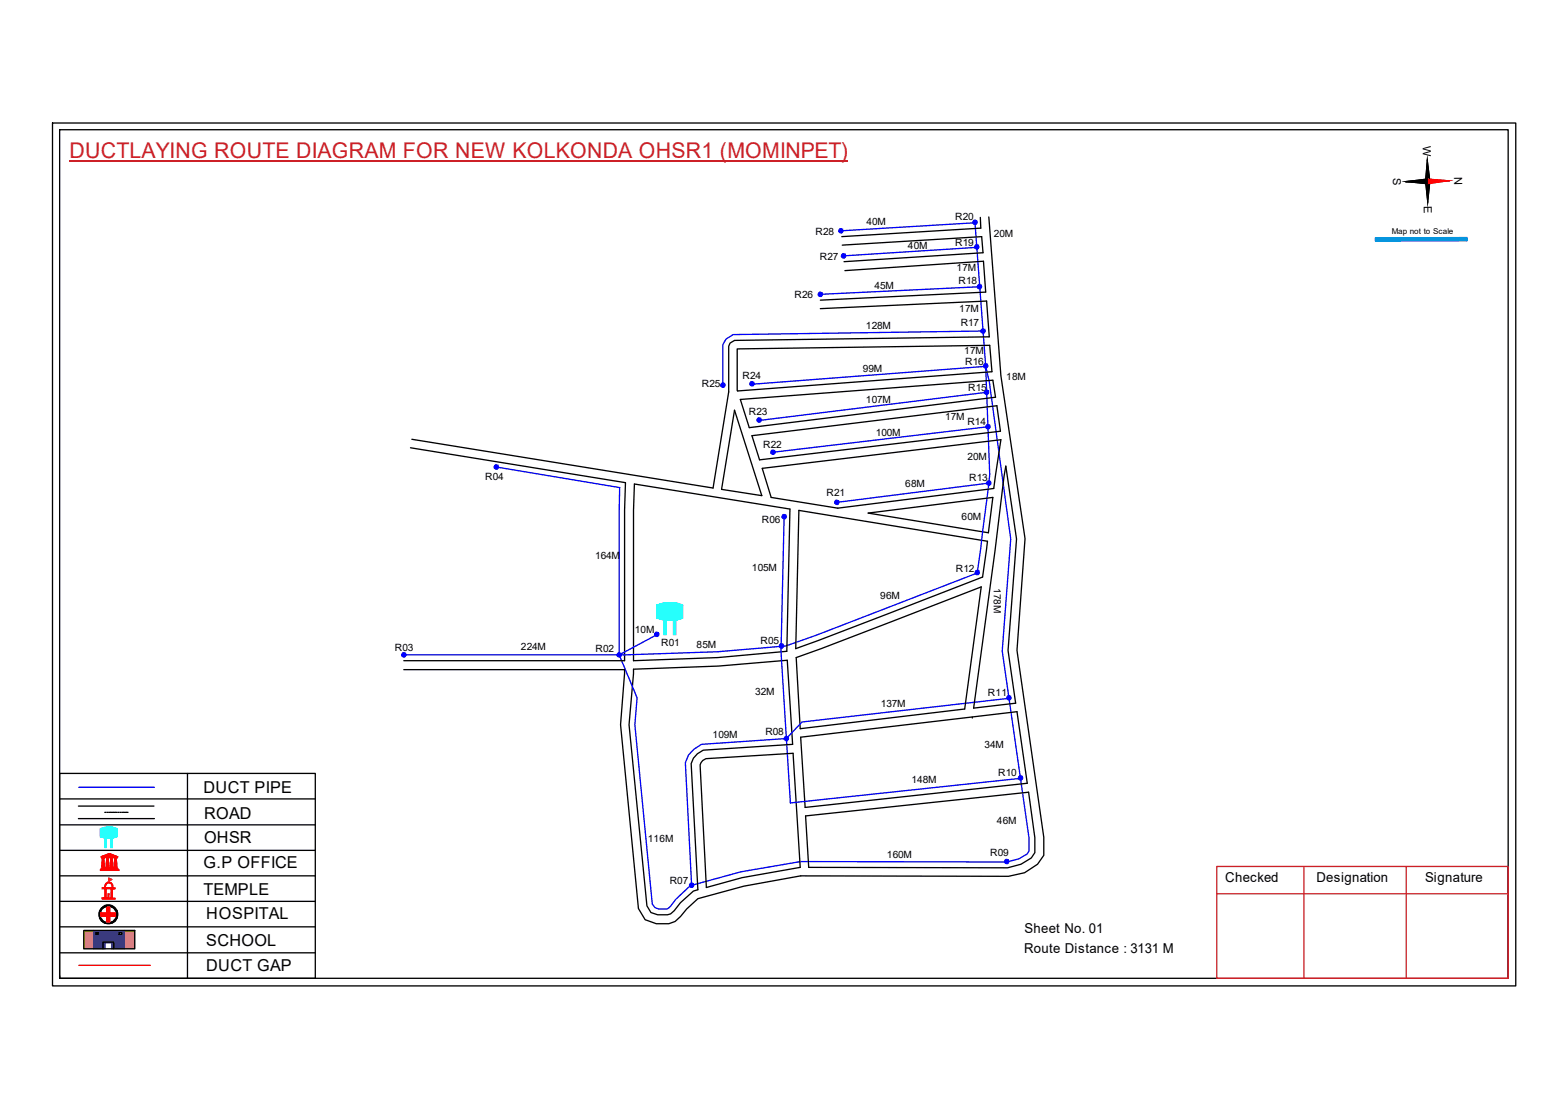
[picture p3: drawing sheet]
<svg xmlns="http://www.w3.org/2000/svg" width="297mm" height="210mm" viewBox="0 0 297 210" stroke-linecap="round" stroke-linejoin="round" font-family="sans-serif">
<path d="M11.3 151.2h48.4M11.3 156.1h48.4M14.9 152.6h14.3M14.9 154.9h14.3M35.5 146.4v38.8M11.3 175.4h48.4M11.3 161h48.4M11.3 165.8h48.4M11.3 170.6h48.4M11.3 180.3h48.4" fill="none" stroke="#000" stroke-width=".25"/>
<path d="M21 158.6h.3v1.8h-.3z" fill-rule="evenodd" fill="#0ffffc"/>
<path d="M21 158.6h.3v1.8h-.3z" fill="none" stroke="#0ffffc" stroke-width=".19"/>
<path d="M19.9 158.6h.2v1.8h-.2z" fill-rule="evenodd" fill="#0ffffc"/>
<path d="M19 156.9l1-.3a3.8 3.8 0 0 1 2.1 .2v1.6l-1.5 .3-1.6-.4zM19.9 158.6h.2v1.8h-.2z" fill="none" stroke="#0ffffc" stroke-width=".19"/>
<path d="M19 156.8a4 4 0 0 1 3.1 0v1.7a4.5 4.5 0 0 1-3-.1z" fill-rule="evenodd" fill="#0ffffc"/>
<path d="M19 156.8a4 4 0 0 1 3.1 0v1.7a4.5 4.5 0 0 1-3-.1z" fill="none" stroke="#0ffffc" stroke-width=".19"/>
<path d="M19 164.6h3.5v.2h-3.5zM19.2 164.3h3.1v.2h-3.1zM19.2 162.1l1.5-.6 1.6 .7zM19.3 162.4l.6-.1-.2 .1 .1 1.7h-.5l.1-1.7zM19.3 164.2h2.8v.1h-2.8zM19.5 162.1l1.2-.5 1.3 .5zM20.1 162.3h.5v1.8h-.5zM20.7 161.7l.2 .1-.2 .3zM20.9 162.3h.5v1.8h-.5zM21.6 162.3l.6 .1h-.1v1.7h-.4l.1-1.7z" fill="none" stroke="#f00" stroke-width=".19"/>
<path d="M21.6 162.3h.5v1.8h-.5z" fill-rule="evenodd" fill="#f00"/>
<path d="M21.6 162.3h.5v1.8h-.5z" fill="none" stroke="#f00" stroke-width=".19"/>
<path d="M20.9 162.3h.5v1.8h-.5z" fill-rule="evenodd" fill="#f00"/>
<path d="M20.9 162.3h.5v1.8h-.5z" fill="none" stroke="#f00" stroke-width=".19"/>
<path d="M20.1 162.3h.5v1.8h-.5z" fill-rule="evenodd" fill="#f00"/>
<path d="M20.1 162.3h.5v1.8h-.5z" fill="none" stroke="#f00" stroke-width=".19"/>
<path d="M19.3 162.3h.5v1.8h-.5z" fill-rule="evenodd" fill="#f00"/>
<path d="M19.3 162.3h.5v1.8h-.5z" fill="none" stroke="#f00" stroke-width=".19"/>
<path d="M20.6 161.7h.4v.4h-.4z" fill-rule="evenodd" fill="#f00"/>
<path d="M19 164.6h3.6v.2h-3.6zM19 164.7h3.6M19.2 164.3h3.1v.2h-3.1zM19.2 164.4h3.1M19.3 164.2h2.8v.1h-2.8zM19.3 164.3h2.8M20.6 161.7h.4v.4h-.4z" fill="none" stroke="#f00" stroke-width=".19"/>
<path d="M19.2 162.1l1-.4a.94 .94 0 0 1 1.1 0l1 .4v.2h-3.1zM19.9 162.1h.7l-.1-.3zM21 161.8l-.1 .3h.7z" fill-rule="evenodd" fill="#f00"/>
<path d="M19.2 162.1l1-.4a.94 .94 0 0 1 1.1 0l1 .4v.2h-3.1zM19.9 162.1l.6-.3 .1 .3zM20.1 168.1h1l-.1 1.9-.9-.1zM20.1 167.2a.73 .73 0 0 1 .9-.2 .73 .73 0 0 1 .4 .9v.2h.4v.1h-.5v1.7l.5 .1v.2l-2.5-.1v-.2h.6v-1.8h-.5v-.1h.5v-.4zM20.1 167.3a.55 .55 0 0 1 1 0l.2 .8-1.4-.1zM20.5 169.2l.1 .6zM20.6 166.5l.1 .5zM21 161.8l.6 .3h-.7z" fill="none" stroke="#f00" stroke-width=".19"/>
<path d="M20.6 166.2l.6 .3-.5 .3z" fill="none" stroke="#e66000" stroke-width=".19"/>
<path d="M20 167.2a.8 .8 0 0 1 1.4 .3v.5l.4 .1v.1l-.5 .1v1.5l.1 .2h.4v.2h-2.5v-.3l.6-.1v-1.6h-.6v-.2h.5zM20.1 167.4l-.2 .6h1.3l-.1-.6-.2-.3h-.5zM20.1 168.3v1.6h.9v-1.7zM20.4 169.2h.3l-.1 .7h-.2z" fill-rule="evenodd" fill="#f00"/>
<path d="M20 167.2a.8 .8 0 0 1 1.4 .3v.5l.4 .1v.1l-.5 .1v1.5l.1 .2h.4v.2h-2.5v-.3l.6-.1v-1.6h-.6v-.2h.5zM20.1 167.4l.3-.3h.5l.2 .3 .1 .6h-1.3zM20.1 168.3l.9-.1v1.7h-.9zM20.4 169.2h.3l-.1 .7h-.2z" fill="none" stroke="#f00" stroke-width=".19"/>
<path d="M20.6 166.5v.5z" fill="#f00"/>
<path d="M20.6 166.5v.5z" fill="none" stroke="#f00" stroke-width=".19"/>
<path d="M20.6 166.5v.5z" fill="#f00"/>
<path d="M20.6 166.5v.5z" fill="none" stroke="#f00" stroke-width=".19"/>
<path d="M20.6 166.5v.5z" fill="#f00"/>
<path d="M20.6 166.5v.5zM20.6 166.5v.5" fill="none" stroke="#f00" stroke-width=".19"/>
<path d="M20.7 166.8l-.1 .2z" fill="#f00"/>
<path d="M20.7 166.8l-.1 .2z" fill="none" stroke="#f00" stroke-width=".19"/>
<path d="M20.7 166.8v.2z" fill="#f00"/>
<path d="M20.7 166.8v.2z" fill="none" stroke="#f00" stroke-width=".19"/>
<path d="M20.6 167h.1z" fill="#f00"/>
<path d="M20.6 167h.1z" fill="none" stroke="#f00" stroke-width=".19"/>
<path d="M20.6 167h.1z" fill="#f00"/>
<path d="M20.6 167h.1z" fill="none" stroke="#f00" stroke-width=".19"/>
<path d="M20.6 166.2l.6 .3-.6 .3z" fill-rule="evenodd" fill="#e66000"/>
<path d="M20.6 166.2l.6 .3-.6 .3z" fill="none" stroke="#e66000" stroke-width=".19"/>
<path d="M11.3 146.4h48.4v38.8h-48.4zM19.9 153.8h.2M20.3 153.8h.2M20.7 153.8h.3M21 153.8h.4M21.5 153.8h.3M21.9 153.8h.2M22.3 153.8h.3M22.7 153.8h.3M23.2 153.8h.2M23.5 153.8h.3M23.9 153.8h.4" fill="none" stroke="#000" stroke-width=".25"/>
<path d="M14.9 149h14.3" fill="none" stroke="#00f" stroke-width=".25"/>
<g fill="none" stroke="#000" stroke-width=".19">
<path d="M19.3 172a1.38 1.38 0 0 1 2.4 .2 1.58 1.58 0 0 1 .3 1.6l-.2 .1a1.55 1.55 0 0 1-2.2 .4 1.55 1.55 0 0 1-.3-2.3z"/>
<circle cx="20.5" cy="173" r="1.81"/>
<circle cx="20.5" cy="173.1" r="1.78"/>
<circle cx="20.5" cy="173.1" r="1.59"/>
</g>
<path d="M18.7 173a1.81 1.81 0 0 1 3.6 0 1.81 1.81 0 0 1-3.6 0zM19.3 172a1.54 1.54 0 0 0 .3 2.3 1.54 1.54 0 0 0 2.2-.4l.2-.1a1.53 1.53 0 0 0-.9-2.1 1.37 1.37 0 0 0-1.8 .3z" fill-rule="evenodd" fill="#000"/>
<path d="M19.1 172.8h1.2v-1.1h.5v1.1h1.1v.6h-1.1v1.1h-.5v-1.1h-1.2z" fill="none" stroke="#f00" stroke-width=".25"/>
<path d="M19.1 172.8h1.1v-1.1h.6v1.1h1.1v.6h-1.1v1.1h-.6v-1.1h-1.1z" fill-rule="evenodd" fill="#f00"/>
<path d="M19.1 172.8h1.1v-1.1h.6v1.1h1.1v.6h-1.1v1.1h-.6v-1.1h-1.1z" fill="none" stroke="#f00" stroke-width=".19"/>
<path d="M14.9 182.7h13.6" fill="none" stroke="#f00" stroke-width=".25"/>
<path d="M15.9 176.1h1.9v3.5h-1.9zM23.6 176.1h1.9v3.5h-1.9z" fill-rule="evenodd" fill="#c8c92d"/>
<path d="M15.9 176.1h1.9v3.5h-1.9zM23.6 176.1h1.9v3.5h-1.9z" fill="none" stroke="#c8c92d" stroke-width=".19"/>
<path d="M17.7 176.1h5.9v3.5h-2.5v-1.1h-1.2v1.1h-2.2zM18.2 176.5v.4h.3v-.4zM22.6 176.5v.4h.4v-.4z" fill-rule="evenodd" fill="#293189"/>
<path d="M17.7 176.1h5.9v3.5h-2.5v-1.1h-1.2v1.1h-2.2zM18.2 176.5h.3v.4h-.3zM22.6 176.5h.4v.4h-.4z" fill="none" stroke="#293189" stroke-width=".19"/>
<path d="M9.9 23.3h277.2v163.3h-277.2zM11.3 24.6h274.4v160.6h-274.4zM274.5 34.2l-8.2 .2M15.9 176.1h9.6v3.5h-9.6zM18.2 176.5h.4v.4h-.4zM19.5 179.6v-1.3h2v1.3M22.6 176.5h.5v.4h-.5zM11.3 184.8v.4" fill="none" stroke="#000" stroke-width=".25"/>
<path d="M13.2 30.4h147.5M230.5 164h55.2v21.2h-55.2zM230.5 169.2h55.2M247 164v21.2M266.4 164v21.2" fill="none" stroke="#cd2027" stroke-width=".25"/>
<path d="M270.4 30.2l.5 4.1h-.9zM270 34.3h.9l-.4 4.1z" fill="#000"/>
<path d="M270 34.3h.9l-.4 4.1zM270.4 30.2l.5 4.1h-.9z" fill="none" stroke="#000" stroke-width=".19"/>
<path d="M270.4 33.9l4.1 .3-4.1 .6z" fill="#f00"/>
<path d="M270.4 33.9l4.1 .3-4.1 .6z" fill="none" stroke="#f00" stroke-width=".19"/>
<path d="M270.4 30.2l.5 4.1h-.9zM270 34.3h.9l-.4 4.1zM266.3 34.4l4.1-.5v.9z" fill="#000"/>
<path d="M266.3 34.4l4.1-.5v.9zM270 34.3h.9l-.4 4.1zM270.4 30.2l.5 4.1h-.9z" fill="none" stroke="#000" stroke-width=".19"/>
<path d="M274.5 34.2l-8.2 .2" fill="none" stroke="#000" stroke-width=".25"/>
<path d="M270.4 33.9l4.1 .3-4.1 .6z" fill="#f00"/>
<path d="M270.4 33.9l4.1 .3-4.1 .6z" fill="none" stroke="#f00" stroke-width=".19"/>
<path d="M266.3 34.4l4.1-.5v.9z" fill="#000"/>
<path d="M266.3 34.4l4.1-.5v.9z" fill="none" stroke="#000" stroke-width=".19"/>
<path d="M274.5 34.2l-4.1 .1" fill="none" stroke="#f00" stroke-width=".25"/>
<path d="M270.4 34.3l-4.1 .1" fill="none" stroke="#000" stroke-width=".25"/>
<path d="M260.6 45h17.2v.6h-17.2z" fill-rule="evenodd" fill="#0093dd"/>
<path d="M260.6 45h17.2v.6h-17.2z" fill="none" stroke="#0093dd" stroke-width=".19"/>
<path d="M260.6 45h17.3v.6h-17.3z" fill="none" stroke="#0093dd" stroke-width=".25"/>
<g fill="none" stroke="#000" stroke-width=".25">
<path d="M155.4 58.4l31.5-1.4 .5 6.8-48.3 .6-.8 .5-.3 .6v8.7l-2.9 18.2-57.1-9.3M159.6 46.4l26.4-1.6 .2 3-26.3 1.7M160.1 51.2l26.2-1.8 .4 5.9-31.3 1.5M185.7 41.1l.1 2.1-26.3 1.6M187.3 41.1l2.3 30 4.6 30.8-1.5 21.2 5 35.4v3.4l-1.1 1.7-2.5 1.6-3.1 .7-39.3-.1-10.8 1.9-8.7 2.4-2.1 1.9-1.2 1.5-1 .9-1.2 .4h-2.4l-2.1-.7-1.3-2.1-3.3-34.8 .7-10.5h-41.8M139.1 77.6l5.2 16.2-7.6-1.2zM139.7 66l47.8-.6 .4 5-48.2 3.6zM140.2 75.6l47.9-3.6 .5 3.2-46.7 5.7zM77.8 84.8l40.7 6.6-.2 5.2v28.5h-41.8M120.2 91.6l29.4 4.8-.5 26.9-13.1 1.2-16 .6v-28.5zM142.4 82.5l46.4-5.7 .7 4.8-45.6 5.4zM144.4 88.6l45.2-5.4-1.3 9.3-29.6 3.7-12.6-2.1z"/>
<path d="M151.3 96.6l35.8 5.8-1 6.8-35.4 13.6zM164.5 97.1l23.6-3-.9 6.7zM190.5 88.2l2.1 13.8-1.6 21.1 1.4 10-8 .9zM120 126.7l16.1-.6 13-1.1 1.1 15.9-17 1.1-1.1 .7-.7 .8-.5 1 1.3 23.9-.8 .3-2.5 2.2-1.2 1.5-.7 .6-.6 .1h-1.8l-1.3-.4-.7-1.3-3.4-34.2zM150.8 124.5l4.8-1.7 30.3-11.7-3.2 23.1-31.1 3.7zM151.7 139.5l41-4.8 1.9 13.6-42.1 4.5zM184.2 135.7h.1M133.1 143.9l.6-.3 16.5-1 1.4 21.6-11 1.9-6.8 1.9-1.2-23.2zM152.6 154.4l42.3-4.5 1.1 8.7v2.8l-.6 1-2 1.2-2.5 .7-37.7-.1z"/>
</g>
<path d="M159.3 43.7l25.4-1.5 2 27.1 .7 2.9 4.1 29.8-1.6 21.2 5 35.5v2.3l-.3 .6-1.6 1-2.3 .6-39-.1-11.4 1.9-9.5 2.6-2.7 2.6-1.1 1.4-.5 .4h-1.7l-.7-.2-.5-.7-3.3-33.9 .4-5.1-3.4-8.1M185 46.8l-25.2 1.6M185.6 54.3l-30.2 1.4M142.4 72.7l44.3-3.4 .8 20.5-2.4 18.7-30.5 11.7-5.7 2.1-13 1.1-17.6 .6h-41.8M186.2 62.7l-47.3 .6-1.4 .9-.6 1v7.7M186.9 74.3l-43.1 5.3M94 88.4l23.4 3.9-.1 31.7M148.5 97.8l-.5 25.6 1.7 28.6 43.6-4.7M187.2 80.8l-40.8 4.8M187.3 91.4l-28.8 3.7M124.4 120.1l-7.1 3.9M191.2 132.2l-39.3 4.5-2.9 3.1-16.1 1.1-1.5 .9-1 1.1-.6 1.5 1.2 23.2" fill="none" stroke="#00f" stroke-width=".25"/>
<circle cx="124.4" cy="120" r=".44" fill="#00f"/>
<circle cx="124.4" cy="120" r=".44" fill="none" stroke="#00f" stroke-width=".19"/>
<circle cx="117.3" cy="123.9" r=".44" fill="#00f"/>
<circle cx="117.3" cy="123.9" r=".44" fill="none" stroke="#00f" stroke-width=".19"/>
<circle cx="76.5" cy="123.9" r=".44" fill="#00f"/>
<circle cx="76.5" cy="123.9" r=".44" fill="none" stroke="#00f" stroke-width=".19"/>
<circle cx="94" cy="88.3" r=".44" fill="#00f"/>
<circle cx="94" cy="88.3" r=".44" fill="none" stroke="#00f" stroke-width=".19"/>
<circle cx="131" cy="167.5" r=".44" fill="#00f"/>
<circle cx="131" cy="167.5" r=".44" fill="none" stroke="#00f" stroke-width=".19"/>
<circle cx="149" cy="139.7" r=".44" fill="#00f"/>
<circle cx="149" cy="139.7" r=".44" fill="none" stroke="#00f" stroke-width=".19"/>
<circle cx="190.7" cy="163" r=".44" fill="#00f"/>
<circle cx="190.7" cy="163" r=".44" fill="none" stroke="#00f" stroke-width=".19"/>
<circle cx="191.1" cy="132" r=".44" fill="#00f"/>
<circle cx="191.1" cy="132" r=".44" fill="none" stroke="#00f" stroke-width=".19"/>
<circle cx="193.3" cy="147.2" r=".44" fill="#00f"/>
<circle cx="193.3" cy="147.2" r=".44" fill="none" stroke="#00f" stroke-width=".19"/>
<circle cx="148.1" cy="122.2" r=".44" fill="#00f"/>
<circle cx="148.1" cy="122.2" r=".44" fill="none" stroke="#00f" stroke-width=".19"/>
<circle cx="148.6" cy="97.7" r=".44" fill="#00f"/>
<circle cx="148.6" cy="97.7" r=".44" fill="none" stroke="#00f" stroke-width=".19"/>
<circle cx="185.1" cy="108.3" r=".44" fill="#00f"/>
<circle cx="185.1" cy="108.3" r=".44" fill="none" stroke="#00f" stroke-width=".19"/>
<circle cx="187.3" cy="91.4" r=".44" fill="#00f"/>
<circle cx="187.3" cy="91.4" r=".44" fill="none" stroke="#00f" stroke-width=".19"/>
<circle cx="158.5" cy="95" r=".44" fill="#00f"/>
<circle cx="158.5" cy="95" r=".44" fill="none" stroke="#00f" stroke-width=".19"/>
<circle cx="146.4" cy="85.6" r=".44" fill="#00f"/>
<circle cx="146.4" cy="85.6" r=".44" fill="none" stroke="#00f" stroke-width=".19"/>
<circle cx="143.8" cy="79.5" r=".44" fill="#00f"/>
<circle cx="143.8" cy="79.5" r=".44" fill="none" stroke="#00f" stroke-width=".19"/>
<circle cx="142.5" cy="72.6" r=".44" fill="#00f"/>
<circle cx="142.5" cy="72.6" r=".44" fill="none" stroke="#00f" stroke-width=".19"/>
<circle cx="137" cy="72.9" r=".44" fill="#00f"/>
<circle cx="137" cy="72.9" r=".44" fill="none" stroke="#00f" stroke-width=".19"/>
<circle cx="186.9" cy="74.2" r=".44" fill="#00f"/>
<circle cx="186.9" cy="74.2" r=".44" fill="none" stroke="#00f" stroke-width=".19"/>
<circle cx="186.7" cy="69.2" r=".44" fill="#00f"/>
<circle cx="186.7" cy="69.2" r=".44" fill="none" stroke="#00f" stroke-width=".19"/>
<circle cx="187.2" cy="80.7" r=".44" fill="#00f"/>
<circle cx="187.2" cy="80.7" r=".44" fill="none" stroke="#00f" stroke-width=".19"/>
<circle cx="186.2" cy="62.6" r=".44" fill="#00f"/>
<circle cx="186.2" cy="62.6" r=".44" fill="none" stroke="#00f" stroke-width=".19"/>
<circle cx="185.6" cy="54.2" r=".44" fill="#00f"/>
<circle cx="185.6" cy="54.2" r=".44" fill="none" stroke="#00f" stroke-width=".19"/>
<circle cx="155.4" cy="55.7" r=".44" fill="#00f"/>
<circle cx="155.4" cy="55.7" r=".44" fill="none" stroke="#00f" stroke-width=".19"/>
<circle cx="159.8" cy="48.4" r=".44" fill="#00f"/>
<circle cx="159.8" cy="48.4" r=".44" fill="none" stroke="#00f" stroke-width=".19"/>
<circle cx="185" cy="46.7" r=".44" fill="#00f"/>
<circle cx="185" cy="46.7" r=".44" fill="none" stroke="#00f" stroke-width=".19"/>
<circle cx="159.3" cy="43.6" r=".44" fill="#00f"/>
<circle cx="159.3" cy="43.6" r=".44" fill="none" stroke="#00f" stroke-width=".19"/>
<circle cx="184.7" cy="42" r=".44" fill="#00f"/>
<circle cx="184.7" cy="42" r=".44" fill="none" stroke="#00f" stroke-width=".19"/>
<path d="M127.5 117.3h.6v2.8h-.6z" fill-rule="evenodd" fill="#0ffffc"/>
<path d="M124.4 114.6a6.2 6.2 0 0 1 4.9 0v2.4a6.6 6.6 0 0 1-4.9-.1zM125.8 117.3h.4v2.8h-.4zM127.5 117.3h.6v2.8h-.6z" fill="none" stroke="#0ffffc" stroke-width=".19"/>
<path d="M126 117.3v2.8" fill="none" stroke="#0ffffc" stroke-width=".42"/>
<path d="M124.4 114.5a6.8 6.8 0 0 1 4.9 0v2.5a7 7 0 0 1-4.9 0z" fill-rule="evenodd" fill="#0ffffc"/>
<path d="M124.4 114.5a6.8 6.8 0 0 1 4.9 0v2.5a7 7 0 0 1-4.9 0z" fill="none" stroke="#0ffffc" stroke-width=".19"/>
<text font-size="4.1" fill="#cd2027" x="13.2" y="29.9">DUCTLAYING ROUTE DIAGRAM FOR NEW KOLKONDA OHSR1 (MOMINPET)</text>
<g font-size="3.1">
<text x="38.6" y="150">DUCT PIPE</text>
<text x="38.6" y="154.9">ROAD</text>
<text x="38.6" y="159.5">OHSR</text>
<text x="38.6" y="164.3">G.P OFFICE</text>
<text x="38.6" y="169.3">TEMPLE</text>
<text x="39.1" y="173.9">HOSPITAL</text>
<text x="39.1" y="179">SCHOOL</text>
<text x="39.1" y="183.8">DUCT GAP</text>
</g>
<g font-size="2.6">
<text x="232.1" y="167">Checked</text>
<text x="249.4" y="167">Designation</text>
<text x="270" y="167">Signature</text>
<text x="194.1" y="176.6">Sheet No. 01</text>
<text x="194" y="180.3">Route Distance : 3131 M</text>
</g>
<g font-size="2.1">
<text x="269.5" y="27.6" transform="rotate(89 269.5 27.6)">W</text>
<text x="263.9" y="33.7" transform="rotate(89 263.9 33.7)">S</text>
<text x="275.5" y="33.4" transform="rotate(89 275.5 33.4)">N</text>
<text x="269.7" y="39" transform="rotate(89 269.7 39)">E</text>
</g>
<g font-size="1.9">
<text x="181" y="41.7">R20</text>
<text x="154.5" y="44.5">R28</text>
<text x="164.1" y="42.6">40M</text>
<text x="172" y="47.1">40M</text>
<text x="181" y="46.7">R19</text>
<text x="188.3" y="44.8">20M</text>
<text x="155.3" y="49.3">R27</text>
<text x="181.2" y="51.3">17M</text>
<text x="181.6" y="53.8">R18</text>
<text x="150.5" y="56.5">R26</text>
<text x="165.6" y="54.8">45M</text>
<text x="181.7" y="59">17M</text>
<text x="164" y="62.2">128M</text>
<text x="182" y="61.7">R17</text>
<text x="140.7" y="71.8">R24</text>
<text x="163.4" y="70.4">99M</text>
<text x="182.7" y="67.1">17M</text>
<text x="182.8" y="69">R16</text>
<text x="190.6" y="71.9">18M</text>
<text x="133" y="73.3">R25</text>
<text x="164" y="76.3">107M</text>
<text x="183.4" y="74.1">R15</text>
<text x="141.9" y="78.5">R23</text>
<text x="165.9" y="82.5">100M</text>
<text x="179" y="79.6">17M</text>
<text x="183.3" y="80.3">R14</text>
<text x="144.6" y="84.8">R22</text>
<text x="183.3" y="87">20M</text>
<text x="91.9" y="90.8">R04</text>
<text x="156.6" y="93.8">R21</text>
<text x="171.5" y="92.2">68M</text>
<text x="183.6" y="91.1">R13</text>
<text x="144.3" y="99.1">R06</text>
<text x="182.2" y="98.4">60M</text>
<text x="112.7" y="105.7">164M</text>
<text x="142.4" y="108">105M</text>
<text x="166.7" y="113.3">96M</text>
<text x="181.1" y="108.2">R12</text>
<text x="188.3" y="111.3" transform="rotate(90 188.3 111.3)">178M</text>
<text x="120.3" y="119.8">10M</text>
<text x="74.8" y="123.2">R03</text>
<text x="98.7" y="122.9">224M</text>
<text x="112.8" y="123.4">R02</text>
<text x="125.3" y="122.3">R01</text>
<text x="131.9" y="122.6">85M</text>
<text x="144.1" y="121.9">R05</text>
<text x="143" y="131.6">32M</text>
<text x="187.2" y="131.7">R11</text>
<text x="166.8" y="133.9">137M</text>
<text x="135" y="139.7">109M</text>
<text x="145" y="139.1">R08</text>
<text x="186.5" y="141.6">34M</text>
<text x="172.7" y="148.2">148M</text>
<text x="189.1" y="146.8">R10</text>
<text x="188.8" y="155.9">46M</text>
<text x="122.7" y="159.3">116M</text>
<text x="187.6" y="162">R09</text>
<text x="126.9" y="167.4">R07</text>
<text x="168" y="162.5">160M</text>
</g>
<text font-size="1.5" x="263.7" y="44.2">Map not to Scale</text>
</svg>
